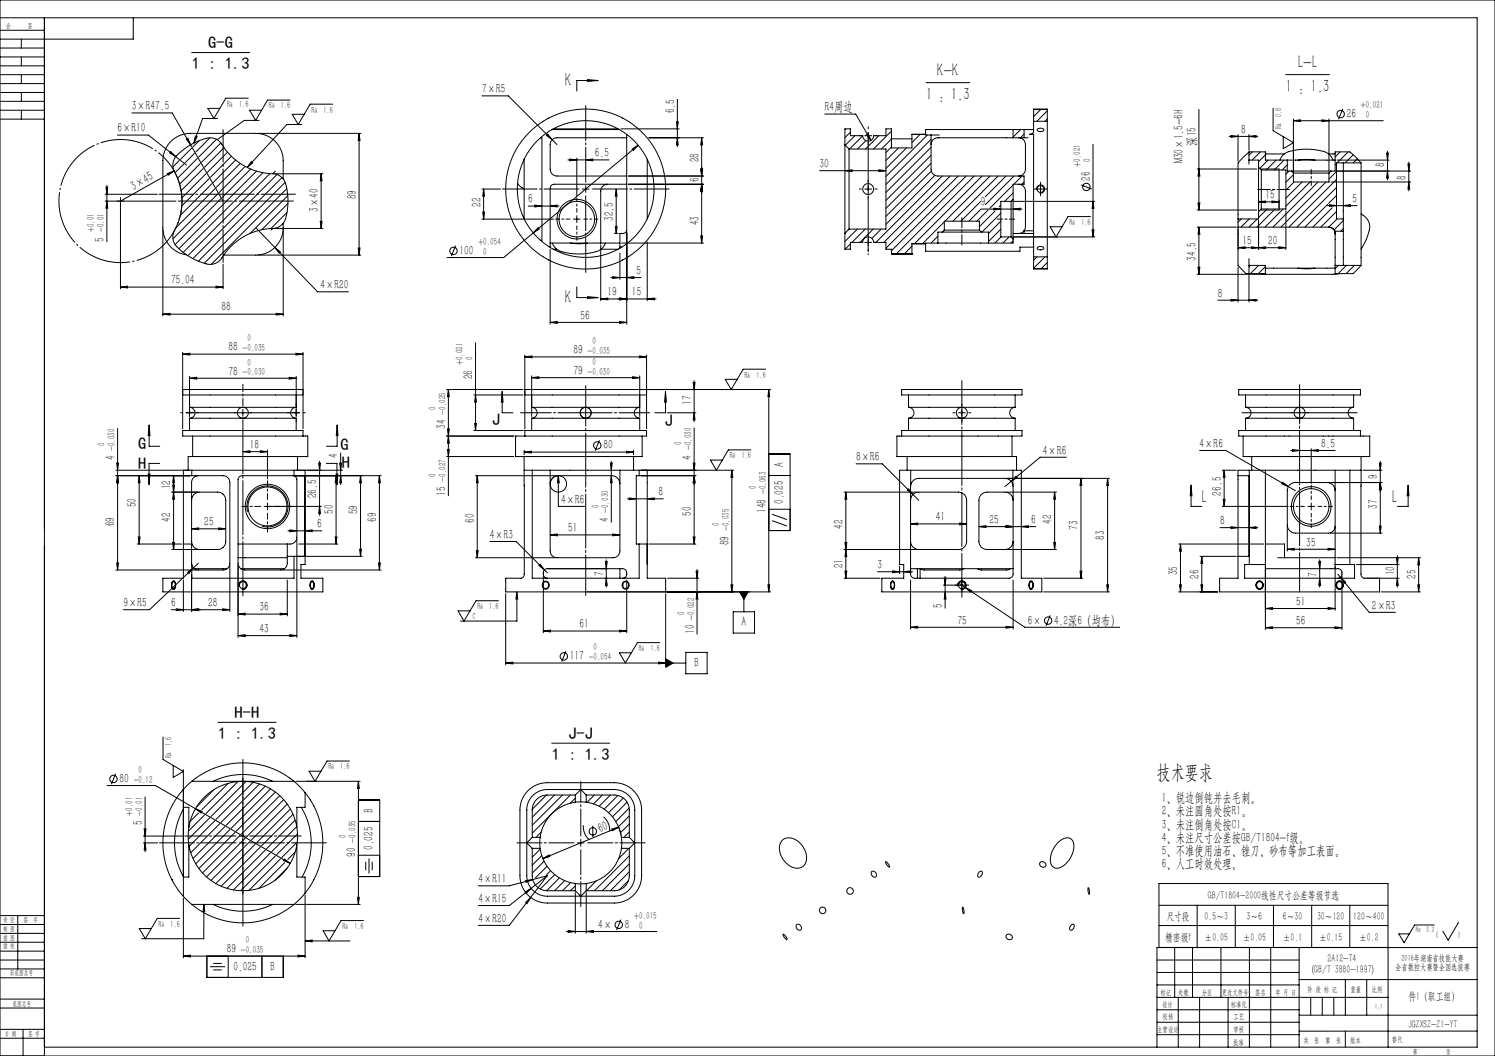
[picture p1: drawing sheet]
<svg xmlns="http://www.w3.org/2000/svg" width="841mm" height="594mm" viewBox="0 0 841 594" stroke-linecap="round" stroke-linejoin="round" font-family="sans-serif">
<g fill="none" stroke="#000" stroke-width=".56">
<path d="M0 0h841v594h-841zM0 10h831v579h-806M0 17h25M25 10v584M75 10v12h-75M0 32h25M0 27h25M0 37h25M12 22v5M12 32v5M108 30h32M0 42h25"/>
<path d="M0 52h25M0 47h25M0 57h25M12 42v5M12 52v5M140 55h-13l-7 12-3-6h7M163 56h-12l-7 12-4-6h7M187 59h-13l-6 11-4-6h7M271 54h15l27 27M330 45h6l-6 1zM336 45h-12v6M381 56v27"/>
<path d="M521 46h25M723 42h25M0 62h25M0 67h25M12 62v5M66 76h17l22 17M74 64h23l28 49M105 78h1l1 3zM110 77h1l-2 3zM112 79l-4 4M118 77l-8 9M122 78l-10 10"/>
<path d="M122 67h-8l-5 13M145 75h58M146 68h-9l-15 10M170 70h-9l-22 24M202 75v69M202 75l1 4h-1zM304 77h1v58h-1M305 68h.1M308 75l3 4-4-3zM309 66h.1M311 73h37M311 72h37"/>
<path d="M349 72h33M350 66h.1M353 76v54l-2 1h-2v9M353 77h-40a4 4 0 0 0-4 4v14a4 4 0 0 0 4 4h40M354 68h.1M365 77h31M381 69h1l-1 3zM381 77l1 4h-1zM395 77v60M395 77v4h-1zM464 64h17l9 15M476 72l-1 1"/>
<path d="M478 74l-3 3M481 76l-5 6M485 76h-7v-4h-3v9M485 76l-7 8M486 76h4M487 79l-5 5M488 76v-1l2 4zM488 74v4M494 76l-7 8M501 74l-10 10M501 78l-5 6M501 78h12"/>
<path d="M513 76v7h-12v-11h-3v4h-7a3 3 0 0 1-3 3 3 3 0 0 1-3-3M513 76h8M513 76h.1M518 76l-5 4M522 76l-24 23M524 76v19a4 4 0 0 0 4 4h48v5h-6v8M524 76h4M524 78l-26 26M570 77h-42a4 4 0 0 0-4 4M570 73h-49v3h3M570 73v4M570 77h6"/>
<path d="M570 73h6M573 77a4 4 0 0 1 4 4v14a4 4 0 0 1-4 4M574 73l-4 4M576 73h5M576 77h2M576 75l-2 2M576 73v4M581 62h8M581 68v6v1l-2 1h2v54M581 62v6M581 68h8M584 73a2.2 2.2 0 0 1 3 0 2 2 0 0 1-2 1 2 2 0 0 1-1-1z"/>
<path d="M585 62l-4 4M589 68v76M589 62l-6 6M589 67l-1 1M589 62v6M674 62v56M691 77h17M692 76l4 1h-4zM696 76v15M703 77l4-1v1zM703 76v9M716 61v13l12 6-6 4v-7"/>
<path d="M728 68l4-1v1zM728 67v29M728 68h50M744 67l4 1h-4zM748 67v29M755 61l-2 6M94 98l4-2-3 3zM96 85l3 3-4-2zM98 96l-30 17M99 87a32 32 0 0 1 20-9 9 9 0 0 1 7 5 36 36 0 0 0 29 15 9 9 0 0 1 7 10 27 27 0 0 1-3 18 12 12 0 0 1-10 3 36 36 0 0 0-25 18 9 9 0 0 1-12 0 29 29 0 0 1-14-11 9 9 0 0 1 1-8 36 36 0 0 0-2-33 8 8 0 0 1 2-8zM101 90l-4 4M103 92l-4 5"/>
<path d="M108 83l-6 7M109 86l-5 6M111 89l-11 11M113 92l-12 12M114 95l-12 12M116 98l-14 13M124 80l-11 11M126 83l-11 11M128 86l-11 11M130 88l-12 12M133 90l-13 13M135 92l-13 13"/>
<path d="M138 94l-15 14M141 95l-16 16M141 91l1 1-3 2zM144 96l-43 44M148 97l-45 45M152 98l-46 46M154 98h28M155 96l-2 2M156 98l-47 47M159 100l-47 47M181 98v4h-1zM181 98v31"/>
<path d="M295 90v33M319 90h24M320 89l4 1h-4zM324 89v21M329 90l4-1v1zM354 99h42M356 84l3-2-3 3zM359 82l-59 49M364 90v33M394 95h1v4zM461 96h37M475 81v50"/>
<path d="M475 81l3 3M475 96h4v1zM478 84v45M478 84h20v45h-20M494 96h4l-4 1zM501 83l-3 3M505 83l-7 7M510 83l-12 12M524 83l-26 25M524 87l-26 26M524 92l-26 25M524 96l-26 26"/>
<path d="M526 99l-28 27M530 99l-37 37M535 99l-38 37M539 99l-41 41M544 99l-43 42M548 99l-44 44M552 99l-38 38M557 99l-25 25M561 99l-25 25M566 99l-12 12M570 99l-16 16M575 99l-5 5"/>
<path d="M615 81v52M673 95h34M674 95l1 4h-1zM703 86l9-1v5h12M703 86l-7 6v31M703 90v2M703 86v4M703 90h5v4M704 85l-1 2M708 94v25M708 94l2 2M709 95h11v23h-11"/>
<path d="M709 85l-5 5M710 96v22M710 96h13v22h-13M712 87h10M712 87l-4 4M713 90l-4 5M718 90l-6 6M720 90a9 9 0 0 1 9-6 27 27 0 0 1 19 3l2 3M722 90l-5 6M724 90h27M724 90v6h2M724 93l-3 3"/>
<path d="M725 96l-2 2M726 96h23M726 96l2 1M728 97h20M728 97v5h20v-5M728 98l-5 5M730 90h10M747 87h4M749 96l-1 1M752 92l-1 1M752 96l-4 5M752 90h30"/>
<path d="M754 85l-3 3M756 92v31M758 85l-6 7M761 87l-4 5M764 89l-3 3M766 92l-7-7h-8v11h-2M766 92h-14v31h4M766 92v57M780 86h1v4zM781 85v16M781 96v4h-1zM792 92h1v4z"/>
<path d="M793 91v16M794 96h-42M59 113h40M59 109h30M60 105h1l-1 4zM60 113l1 4h-1zM60 104v32M68 111v51M118 100l-16 16M119 103l-18 18M121 106l-22 22M123 109l-26 25"/>
<path d="M124 112l-26 26M159 101v-11a15 15 0 0 0-15-15h-37a15 15 0 0 0-15 15v38a15 15 0 0 0 13 15M160 103l-45 45M161 106l-42 43M161 120l-9 9M162 110l-21 21M162 114l-15 15M271 106h11M272 119h1l-1 4zM272 106v17M272 106l1 4h-1zM291 103l4 3"/>
<path d="M297 116h17M301 115l4 1h-4zM309 116l4-1v1zM328 106h3M329 104v4M342 104a4 4 0 0 0-4 3v30M347 106v4h-1zM347 106v25M353 104h-41a2.3 2.3 0 0 0-3 2v33M354 104h42M395 104v4h-1zM486 106h4"/>
<path d="M488 104v4M552 113l-11 11M552 118l-7 6M552 118h23M556 118l-6 6M559 117l4 1h-4zM560 119l-9 8M563 115l-1 1M563 120l-11 11M569 113v20M569 113h-6v20h6M570 113h46"/>
<path d="M570 112v22M570 104l-13 13M570 109l-5 4M570 112l-1 1M570 118l4-1v1zM573 104a4 4 0 0 1 4 3v20l-1 3M576 102l-1 2M583 107a2.3 2.3 0 0 1 2-3 2.3 2.3 0 0 1 3 3 2.3 2.3 0 0 1-3 2M583 106h4M585 104v4M608 104l6 2M615 113v4h-1z"/>
<path d="M673 118h34M674 114h1l-1 4zM708 119v4h-12M708 114l4-1v1zM708 113v4M708 114h12M710 118l-2 1M713 118l-5 4M716 113l4 1h-4zM717 118l-10 10M722 118l-10 10M723 119v21"/>
<path d="M728 102l-5 5M733 102l-10 9M737 102l-14 14M741 102l-25 26M746 102l-25 26M747 116h16M747 115l-13 13M748 115l4 1h-4zM749 102h45M749 117l-10 11M752 101l-27 27M752 105l-22 23"/>
<path d="M752 110l-5 4M752 119l-9 9M756 116l4-1v1zM793 102v4h-1zM92 129v49M144 128l35 36h17M154 129h28M155 139l3 3h-1zM159 129v49M159 126a16 16 0 0 1-15 18h-18M180 124h1v5zM202 140h1l-1 4z"/>
<path d="M256 138l-2 6M271 123h41M300 131l-17 14h-32M303 128v1l-3 2zM309 139h.1M309 137h40M311 137a10 10 0 0 0 10 6 27 27 0 0 0 18-3l2-3M321 137h9M323 123h3M324 121v4M338 138v31M346 131h2"/>
<path d="M346 127h1v4zM349 139h1M350 137h46M353 131v51M364 136v33M394 133h1v4zM475 131v9h3v-4h7a3 3 0 0 1 3-3 3 3 0 0 1 3 3h7v4h3v3M478 129l-3 2M478 137l-3 3M482 129l-7 7M486 136h4M487 129l-8 7"/>
<path d="M488 134v4M491 129l-7 7M496 129l-5 5M513 137h8h-8v6M513 139l-4 4M528 137h28M528 137h-7v4h53v-2h7M528 133l-4 4M530 131h22M530 131h-2v6M531 129h20M531 125l-12 12"/>
<path d="M531 129v-5h20v5M531 129l-1 2M551 129l1 2M552 131h4v6M563 124l-7 7M563 129l-7 7M563 133l-3 4M568 133l-4 4M569 133l1 1M570 133h46M570 134v3h-14M570 131h11"/>
<path d="M570 135l-1 2M576 130v1M576 130l-1 1h-2M576 130h5M581 139v5M581 130v1M581 131v8M584 139a2.1 2.1 0 0 1 3 1 2.1 2.1 0 0 1-3-1zM613 122h-12l-7 11-3-5h6M614 129h1v4zM673 128h22M674 128v26"/>
<path d="M674 128l1 4h-1zM696 128v4M696 123v5M696 128h52M696 139h4v1zM696 129v20l5 5h11v-5M696 139h27M698 123l-2 2M703 123l-5 5M704 139h4l-4 1zM707 123l-4 5M708 139h4v1z"/>
<path d="M708 124v16M719 139h4l-4 1zM747 128a4 4 0 0 1 4 4M748 128a4 4 0 0 1 3 2M751 132v17M751 130v2M751 130h5M752 123l-4 5M756 130v19M756 123v7M756 124l-5 5M756 129l-2 1"/>
<path d="M766 120a8 8 0 0 1 4 10l-2 6-2 4M125 149v13M145 144h58M305 144h.1M309 146h.1M309 140v42M311 140h2M338 140h10M344 156h17M345 156h4l-4 1zM349 142v15M350 146h.1"/>
<path d="M353 156h4v1zM354 144h.1M501 143h.1M501 143h12M513 143h.1M581 151h8M581 144h8M581 144v7M583 144l-2 2M588 144l-7 7M589 148l-3 3M589 144v7"/>
<path d="M673 154h38M674 150h1l-1 4zM696 150v20M703 145v4M703 149v5M703 149h9M703 155v15M704 149l-1 1M708 149l-5 5M709 154h44M712 151h39M712 149h.1"/>
<path d="M712 150l-4 4M730 151h10M751 149v5h10l5-5M751 149h15M753 149l-2 2M757 149l-4 5M762 149l-5 5M68 161h4v1zM68 161h57M92 177l4-1v1zM92 177h67M121 161h4l-4 1z"/>
<path d="M155 176l4 1h-4zM324 161v6h12M330 167h6l-6 1zM338 168h4v1zM338 168h31M349 168h4l-4 1zM364 168h4v1zM685 169h23M692 168l4 1h-4zM703 169l4-1v1zM103 199h4v1zM103 198v43"/>
<path d="M103 199h67M166 199h4l-4 1zM170 198v43M268 193v49M295 200v41M309 181h4v1zM309 181h44M349 181h4l-4 1zM364 200v41M103 219h67M107 213l4-1v1zM107 212v22"/>
<path d="M107 213h60M163 212l4 1h-4zM167 212v22M251 219h43M252 219l1 4h-1zM252 219v60M295 201l4-1v1zM295 201h69M295 219h69M299 212h4v1zM299 211v23M299 212h61"/>
<path d="M356 212h4l-4 1zM360 200l4 1h-4zM360 211v23M390 215h1l-1 4zM390 214v23M431 208h-13l-7 11-3-6h7M432 219l1 4h-1zM432 219v114M433 219h-84M507 219h68v3h-68zM697 219h68v3h-68zM84 239v6h-1z"/>
<path d="M84 239v12h6M103 222h67M105 232h4M107 235h60M107 235a3 3 0 0 0 3-3 3 3 0 0 0-3-3h60a3 3 0 0 0-3 3 3 3 0 0 0 3 3M107 235v7M135 232h4M137 230v4M165 232h4M167 235v7M190 239v6h-1zM190 239v12h-6"/>
<path d="M267 222h27M267 238h1v4zM268 222v4h-1zM283 220v6h-1zM283 220v12h6M295 222h69M299 235h61M299 235a3 3 0 0 0 3-3 3 3 0 0 0-3-3h61a3 3 0 0 0-3 3 3 3 0 0 0 3 3M299 235v7M360 235v7M374 220l1 6h-1zM374 220v12h-6"/>
<path d="M375 232h16M390 232l1 4h-1zM511 229h60M511 235h60M511 229a3 3 0 0 1 3 3 3 3 0 0 1-3 3M511 222v7M511 235v7M539 232h4M541 230v4M571 229a3 3 0 0 0-3 3 3 3 0 0 0 3 3M571 222v7M571 235v7"/>
<path d="M701 235h60M701 229a3 3 0 0 1 3 3 3 3 0 0 1-3 3M701 229h60M701 222v7M701 235v7M729 232h4M731 230v4M761 229a3 3 0 0 0-3 3 3 3 0 0 0 3 3M761 222v7M761 235v7M66 241v80M103 242h67v3h-67z"/>
<path d="M108 257h-2v8M108 245v12M137 254h4v1zM137 254h13M146 254h4l-4 1zM150 253v16M167 257v8M170 245h3v12h-65M180 259v31M192 255v18M251 245h38M251 257h38"/>
<path d="M252 253h1l-1 4zM252 241h1l-1 4zM252 245l1 4h-1zM267 242h27M295 254h4v1zM295 253v3M295 254h61M295 257v67l-2 1h-9v8h90v-8h-10v-19h-4M295 245v-3h69v3h-74v12h71v-12M337 248l-2 6M344 259v35M352 254h4l-4 1z"/>
<path d="M356 253v3M356 257v8M390 241v65M422 253h-12l-7 12-3-6h6M432 255h12v43h-12M507 245h-2v12h64M507 242h68v3h-68zM510 257v8M569 257h3v8M569 245v12M600 257h-15l-20 17M675 253h15l35 21"/>
<path d="M697 242h68v3h-68zM699 245v12h5M704 257h62M704 257v8M726 253h25M727 253h4l-4 1zM738 253h4v1zM738 252v20M765 245h6v12h-5M766 257v66v1a4 4 0 0 0 4 1h6v8h-90v-8h10v-57M776 259v41M65 265h42"/>
<path d="M66 260h1l-1 5zM66 268l1 4h-1zM78 268v38M78 268l1 4h-1zM83 267h1v6zM90 261h-6v12M97 277h14M97 273h1v4zM98 277v4h-1zM98 268v4h-1zM98 268v41M103 268h5"/>
<path d="M107 268h-42M108 265h-5v60h-11v8h90v-8h-13v-7h3v-53h-7M108 268h17a4 4 0 0 1 4 3v46a4 4 0 0 1-4 4h-13a4 4 0 0 1-4-3M108 265v3M108 265h57M112 268a4 4 0 0 0-4 3v47M165 268a2.3 2.3 0 0 1 2 2v32a4 4 0 0 1-4 4h-29M165 268h6v45h-6M165 268h-29a2.3 2.3 0 0 0-2 2v47a4 4 0 0 0 4 4h20a4 4 0 0 0 4-4v-11M165 265v3M166 265h27M179 260h1v5z"/>
<path d="M184 261h6v12M189 267h1v6zM189 268v38M189 268l1 4h-1zM191 260h1v5zM192 268v4h-1zM203 268v45M203 268v4h-1zM213 268v53M213 268l1 4h-1zM214 268h-48M267 268h46"/>
<path d="M268 268l1 4h-1zM268 268v46M295 265h4M299 265v60h61v-19M299 265h61M309 265v45a4 4 0 0 0 4 4h32a4 4 0 0 0 4-4v-45M314 268l1 4h-1zM314 268v17h15M314 268a5 5 0 0 0-5 4M314 268h30a5 5 0 0 1 5 4M343 260h1v5zM344 268v4h-1z"/>
<path d="M360 265h4v3M360 268h4M360 268h-2v38h2M360 265v3M361 265h52M364 268v49M390 260h1l-1 5zM390 268l1 4h-1zM391 268h-30M412 265v3h-1zM412 265v68M432 267h12"/>
<path d="M475 277h41M476 277v48M476 277v4h-1zM482 261h14l18 17M510 276l1-1 3 3zM512 265h-6v53h2v7h-12v8h90v-8h-11v-60h-5M512 273v50l1 1a8 8 0 0 0 6 1h49h1l1-2v-50M512 273a5 5 0 0 1 5-4h48a5 5 0 0 1 5 4M512 265h58M512 265v8M514 278l3 3M566 269h58"/>
<path d="M566 277h28M570 265v8M572 268v1l-3 2zM593 277l1 4h-1zM593 277v32M608 269l1 4h-1zM608 269v56M623 269l1 4h-1zM623 269v64M670 273l1 6h-1zM670 273v12h6M688 265h7"/>
<path d="M689 265v3h-1zM689 265v20M696 268h7v45h-7M703 265h-7v3M703 265h56M703 265v53M712 265v89M722 271l3 3-4-2zM725 274l4 2M747 271h30M751 276a5 5 0 0 0-5-5h-17a5 5 0 0 0-5 5v19a5 5 0 0 0 5 5h18a4 4 0 0 0 4-4M751 265v78"/>
<path d="M759 265h7M759 265v53M767 265h10M776 260h1l-1 5zM776 271l1 4h-1zM792 273l1 6h-1zM792 273v12h-6M108 297h4v1zM108 297h19M108 281a5 5 0 0 1 4-4h10a5 5 0 0 1 5 4v24a5 5 0 0 1-5 4h-10a5 5 0 0 1-4-4M123 297h4l-4 1zM139 288a12 12 0 0 1 10-15 12 12 0 0 1 13 13 12 12 0 0 1-15 10"/>
<path d="M150 283v4M162 299h19M163 298l4 1h-4zM172 299l4-1v1zM180 285v4h-1zM181 285h-32M353 281h20M354 280l4 1h-4zM364 281l4-1v1zM432 286h12M434 293l9 3M434 289l9 3"/>
<path d="M512 281a5 5 0 0 1 5-4h22a5 5 0 0 1 5 4v24a5 5 0 0 1-5 4h-22a5 5 0 0 1-5-4M512 295l4-1v1zM512 295h32M540 294l4 1h-4zM551 296h4v1zM566 296h4l-4 1zM570 281a5 5 0 0 0-5-4h-10a5 5 0 0 0-4 4v24a5 5 0 0 0 4 4h10a5 5 0 0 0 5-4M575 296h4v1zM583 296h-32M686 297h22M688 285h37M688 281h1v4z"/>
<path d="M692 296l4 1h-4zM703 297l4-1v1zM724 296v14M736 285h4M738 283v4M748 300h29M776 296h1l-1 4zM66 317h1l-1 4zM77 306h25M78 302h1l-1 4zM97 309h14M97 305h1v4z"/>
<path d="M103 306h5M108 318v26M109 319l-25 24h-15M109 320h19M112 317l-3 2M129 318v26M134 318v41M134 314h28M135 320h25M162 313h3M165 313v12h-57M166 313h38"/>
<path d="M167 303v56M168 306h22M189 302h1l-1 4zM202 309h1v4zM213 317h1l-1 4zM267 314h45M268 310h1l-1 4zM276 305h14l18 17M303 318l1-1 2 4zM309 301l4-1v1zM309 301h40M341 316h1l-1 4z"/>
<path d="M341 315v15M345 300l4 1h-4zM349 320v5M365 306h26M390 302h1l-1 4zM475 309h41M475 305h1v4zM476 309v4h-1zM506 319v4M512 320h58M516 320v5M542 320l-2 1h-20l-2-1v5"/>
<path d="M550 320l2 1h14l2-1M566 309h28M593 305h1l-1 4zM663 306h48M664 306l1 4h-1zM664 306v27M675 313h20M676 313l1 4h-1zM676 313v20M703 318h-3v7h62v-7h-3M703 318h9M712 320h41a2.7 2.7 0 0 1 2 3 2.7 2.7 0 0 1-2 2"/>
<path d="M712 306h11v8M719 314h4M723 314h28M724 309l4-1v1zM724 309h27M742 316h1l-1 4zM742 315v15M747 308l4 1h-4zM751 318h8M752 314h47M763 318h24M786 314h1l-1 4z"/>
<path d="M786 313v17M798 314l1 4h-1zM798 314v19M65 321h46M97 327h1l1 1v2a1.2 1.2 0 0 1-2 1 1.2 1.2 0 0 1 0-2zM97 327h1l1 1-1 3a1.2 1.2 0 0 1-1 0 1.2 1.2 0 0 1-1-2zM97 327a1.8 1.8 0 0 1 2 2 1.8 1.8 0 0 1-2 2v-1zM103 326v18M106 322l3-3-3 4zM134 330a2.3 2.3 0 0 1 3-3 2.3 2.3 0 0 1 2 2 2.3 2.3 0 0 1-3 2M159 321h55M162 326v20"/>
<path d="M175 327h1v1l1 2a1.2 1.2 0 0 1-2 1 1.2 1.2 0 0 1-1-2zM175 327h1l1 1-1 3a1.1 1.1 0 0 1-1 0 1.1 1.1 0 0 1-1-1zM175 327a1.9 1.9 0 0 1 2 2 1.9 1.9 0 0 1-2 2v-2zM280 338h-12l-7 11-3-5h6M284 334v40M291 333v4h-1zM291 333v16h-32M306 324v32M308 325a2.7 2.7 0 0 1-2-2 2.7 2.7 0 0 1 2-3h42a2.7 2.7 0 0 1 3 3 2.7 2.7 0 0 1-3 2M309 329h.1M330 333h103M340 325h2"/>
<path d="M341 325l1 4h-1zM350 329h.1M353 326v30M374 334v40M375 325h18M392 321h1l-1 4zM392 333l1 4h-1zM392 320v37M411 329h1v4zM416 333h5l-3 4zM418 333v11M432 329h1l-1 4z"/>
<path d="M475 325h20M475 321h1v4zM494 322h19M502 327a1.7 1.7 0 0 1 1 1 1.7 1.7 0 0 1 0 2v1a1.1 1.1 0 0 1-2 0 1.1 1.1 0 0 1 0-1zM502 327l1 1v2a1.1 1.1 0 0 1-1 1 1.1 1.1 0 0 1-1-1zM502 327a1.8 1.8 0 0 1 1 2 1.8 1.8 0 0 1-1 2l-1-1zM502 321l4 1h-4zM508 322l4-1v1zM512 326v28M531 329h12M531 325h1v4zM532 333v4h-1z"/>
<path d="M532 324v18M539 330a2.3 2.3 0 0 1 2-3 2.3 2.3 0 0 1 2 2 2.3 2.3 0 0 1-3 2M539 328l4 2M541 327v4M543 330l4 2-1 1zM543 330l34 23h53M570 326v28M579 327a1.7 1.7 0 0 1 2 1 1.7 1.7 0 0 1 0 2v1a1.2 1.2 0 0 1-2 0 1.2 1.2 0 0 1 0-2zM580 327l1 1v2a1.2 1.2 0 0 1-2 1 1.2 1.2 0 0 1 0-2zM580 327a1.9 1.9 0 0 1 1 2 1.9 1.9 0 0 1-1 2l-1-2zM587 333h37M587 325h22"/>
<path d="M608 321h1l-1 4zM623 329h1l-1 4zM663 333h22M664 329h1l-1 4zM676 329h1l-1 4zM710 329h.1M742 325l1 4h-1zM752 329h.1M753 323l17 21h15M754 325l3 3h-1zM755 324v30M768 325h19"/>
<path d="M777 333h22M786 325l1 4h-1zM798 329h1l-1 4zM96 343h33M99 342l4 1h-4zM108 343l4-1v1zM125 342l4 1h-4zM134 358h33M134 358l4-1v1zM134 345h4v1zM134 345h28M158 345h4l-4 1z"/>
<path d="M163 357l4 1h-4zM306 355l4-1v1zM306 355h47M349 354l4 1h-4zM412 344h12v12h-12zM512 353l4-1v1zM512 353h58M566 352l4 1h-4zM591 346l-3 6M712 353h4v1zM712 353h43M712 342h4v1z"/>
<path d="M712 342h39M747 342h4l-4 1zM751 353h4l-4 1zM284 373l4-1v1zM284 373h102M318 366l-2 6M370 372l4 1h-4zM371 361h-12l-7 12-4-6h7M374 371l5 2-5 2zM386 367h12v12h-12zM92 415v12l11 7-6 3v-6M123 406h32"/>
<path d="M310 418h33M65 435l-2 6M103 433v59M108 439a45 45 0 0 0-5 65M108 439a45 45 0 0 1 57 0M108 439h57M120 439a39 39 0 0 1 33 0M134 440l-18 18M138 440l-19 19M165 439l7 7M166 439h37M197 428h-13l-7 11-3-5h7"/>
<path d="M202 439v70M202 439v5h-1zM60 442h27l76 44M82 448v31M103 458v-4h3v11M103 455a38 38 0 0 0 0 38M110 455l4 1-1 1zM112 457l-5 5M115 458l-9 10M120 444l-9 10M128 441l-14 14M142 440l-21 21"/>
<path d="M146 441l-22 22M149 442l-22 22M152 444l-22 22M155 446l-22 22M157 448l-21 21M160 450l-21 21M162 452l-21 20M163 455l-19 19M165 458l-18 18M169 454a38 38 0 0 1 1 39M172 446a45 45 0 0 1 0 56M172 446v8h-5v11"/>
<path d="M175 450h.1M177 453h.1M202 450h12v43h-12M297 445a15 15 0 0 1 11-5h38a15 15 0 0 1 15 16v37a15 15 0 0 1-15 15h-38a15 15 0 0 1-16-15v-37a15 15 0 0 1 5-11zM300 447a12 12 0 0 1 8-3h38a12 12 0 0 1 11 12v37a12 12 0 0 1-11 11h-38a11 11 0 0 1-12-11v-37a12 12 0 0 1 4-9zM307 447l-8 8M312 447l-13 13M316 447l-17 17M321 447l-22 22M324 449l-3 3M324 447l3-3 3 3M324 451h6"/>
<path d="M324 447h-16a8 8 0 0 0-9 9v15M324 451a23 23 0 0 0-20 20M324 447v4M330 447h16a8 8 0 0 1 8 9v15M330 451a23 23 0 0 1 20 20M330 447v4M330 447h.1M334 447l-4 4M339 447l-5 5M340 459a10 10 0 0 1 3 9M343 447l-6 6M348 447l-8 8"/>
<path d="M351 449l-9 8M353 451l-8 8M354 455l-8 7M354 459l-6 6M81 470h22M81 474h8M81 466h1v4zM82 474v4h-1zM106 475v18h-3M118 460l-12 12M121 462l-15 14M124 463l-17 17"/>
<path d="M126 465l-17 18M129 467l-19 19M132 468l-20 21M135 470h4M135 474h4M135 470l-21 21M137 468v8M138 472l-22 21M141 473l-22 22M144 475l-23 22M146 476l-22 23M149 478l-21 22"/>
<path d="M152 480l-21 21M166 479l-4 4M166 461l-16 16M167 465l-14 14M167 475v18h5v9M167 474l-8 8M167 469l-11 12M214 462h-12M299 471l-3 3 3 3M299 477v16a8 8 0 0 0 9 8h16M299 477h5M299 471h5"/>
<path d="M300 477l-1 1M304 471v6M304 477a23 23 0 0 0 20 20M304 478l-5 4M304 468l-2 3M325 474h4M327 472v4M328 464a10 10 0 0 0 4 8M333 464l1 7M344 466l4-1-3 2zM348 464l1 6M348 465l-43 18"/>
<path d="M350 471v6M350 477a23 23 0 0 1-20 20M350 477h4M350 471h4M354 477l-6 6M354 463l-5 5M354 468l-3 3M354 471l3 3-3 3M354 477v16a8 8 0 0 1-8 8h-16M440 473a9 9 0 0 1 13 6l1 4a6 6 0 0 1-4 5 6 6 0 0 1-7-2l-3-3-1-3v-4zM595 474l4-3a4 4 0 0 1 5 2 4 4 0 0 1 0 5l-3 6-2 2-2 2a4 4 0 0 1-5-1 4 4 0 0 1-1-5l1-4zM97 495h.1"/>
<path d="M103 490v3M103 493v11M155 481l-20 20M158 483l-18 18M160 483l3 3-3-2zM160 485l-14 15M162 488l-7 7M175 498h.1M177 495h.1M202 481h12M206 485v5M208 483v8"/>
<path d="M209 485v5M296 495h4l-4 1zM305 481l-6 6M305 483l4-2v1zM306 484l-7 7M308 487l-7 7M308 493l-22 28h-17M308 493l-22 16h-17M308 493l-22 5h-17M310 490l-3 2M312 492l-8 8M315 494l-8 7"/>
<path d="M318 495l-6 6M321 496l-5 5M324 498l-3 3M324 497h6M324 497v4M330 497v4M335 495l-5 6M354 495l-6 6M354 481l-20 20M354 486l-15 15M354 490l-11 11M490 490h2l1 2a1.5 1.5 0 0 1-2 1 1.5 1.5 0 0 1-1-1z"/>
<path d="M498 485l2 1v2l-1-1zM551 491v-1a1.2 1.2 0 0 1 2 1 1.2 1.2 0 0 1-1 1v1a1.2 1.2 0 0 1-2 0 1.2 1.2 0 0 1 0-2zM585 485h2h1a1.8 1.8 0 0 1-2 3 1.7 1.7 0 0 1-1-3zM612 499l1 2v2zM0 515h25M10 515v30M101 517h-13l-6 11-4-6h7M103 505v34M103 504l5 5M108 509a45 45 0 0 0 57 0M108 509h57M115 509v4h-1z"/>
<path d="M115 509v19h-35M120 509a39 39 0 0 0 33 0M166 509h37M172 503v36M172 502l-7 7M201 505h1v4zM205 518h-13l-7 11M295 502l4-2-3 3zM299 505l-3 3zM324 501l3 3 3-3M324 502v23M330 502v23"/>
<path d="M349 517l-2 6M542 510v2v2zM652 509h129M673 509v24M695 509v24M716 509v24M738 509v24M759 509v24M821 519l-6 10-3-5M0 535h25M0 530h25M0 525h25"/>
<path d="M0 520h25M103 538h69M103 538l4-1v1zM128 538v12M147 538v12M159 538v12h-43v-12M168 537l4 1h-4zM172 529h4v1zM185 529h-13M185 529h12M188 524h-6l3 5M319 524h50"/>
<path d="M320 523l4 1h-4zM330 524l4-1v1zM441 526l1 1 1 2-2-2zM448 520h1l2 2a1.6 1.6 0 0 1-2 1 1.6 1.6 0 0 1-1-2zM566 526l2-1 1 1a1.8 1.8 0 0 1-2 3 1.7 1.7 0 0 1-1-3zM603 520a1.2 1.2 0 0 1 2 0 1.2 1.2 0 0 1-1 2l-1 1a1.2 1.2 0 0 1-2-1 1.2 1.2 0 0 1 1-1zM652 533v-36h129v92M652 521h129M661 533v28M671 533v28M687 533v28M703 533v56"/>
<path d="M715 533v56M731 533v56M807 520h-11l-6 10-3-5h6M831 533h-180v56M0 540h25M0 550h25M0 545h25M118 544h9M120 542h5M120 546h5M651 554h80M651 540h80"/>
<path d="M651 547h80M731 551h100M757 551v20M769 551v20M0 579h25M0 567h25M0 562h25M13 579v15M651 561h130M651 568h80M651 575h80M663 561v28"/>
<path d="M675 561v28M691 561v28M731 571h100M737 561v10M744 561v10M750 561v10M831 580h-100M0 584h25M651 582h80"/>
<circle cx="754" cy="64" r="2.1"/>
<circle cx="329" cy="106" r="38"/>
<circle cx="329" cy="106" r="45"/>
<circle cx="488" cy="106" r="3"/>
<circle cx="585" cy="106" r="1.9"/>
<circle cx="611" cy="105" r="2.1"/>
<circle cx="324" cy="123" r="10"/>
<circle cx="324" cy="123" r="11"/>
<circle cx="255" cy="141" r="2.1"/>
<circle cx="137" cy="232" r="3"/>
<circle cx="329" cy="232" r="3"/>
<circle cx="541" cy="232" r="3"/>
<circle cx="731" cy="232" r="3"/>
<circle cx="336" cy="251" r="2.1"/>
<circle cx="314" cy="272" r="5"/>
<circle cx="150" cy="285" r="11"/>
<circle cx="150" cy="285" r="13"/>
<circle cx="738" cy="285" r="10"/>
<circle cx="738" cy="285" r="11"/>
<circle cx="137" cy="329" r="1.9"/>
<circle cx="307" cy="329" r="1.8"/>
<circle cx="307" cy="329" r="2.2"/>
<circle cx="352" cy="329" r="1.8"/>
<circle cx="352" cy="329" r="2.2"/>
<circle cx="541" cy="329" r="1.9"/>
<circle cx="708" cy="329" r="2.2"/>
<circle cx="708" cy="329" r="1.8"/>
<circle cx="709" cy="329" r="2.2"/>
<circle cx="753" cy="329" r="2.2"/>
<circle cx="753" cy="329" r="1.8"/>
<circle cx="754" cy="329" r="2.2"/>
<circle cx="590" cy="349" r="2.1"/>
<circle cx="317" cy="369" r="2.1"/>
<circle cx="64" cy="438" r="2.1"/>
<circle cx="137" cy="470" r="31"/>
<circle cx="333" cy="468" r="2.1"/>
<circle cx="463" cy="512" r="1.8"/>
<circle cx="478" cy="501" r="1.8"/>
<circle cx="348" cy="520" r="2.1"/>
</g>
<path d="M101 103a35 35 0 0 0-58-14 35 35 0 0 0 16 58 35 35 0 0 0 42-42v-2" fill="none" stroke="#000" stroke-width=".56" stroke-dasharray="30.5 1.3 1.3 1.3" stroke-dashoffset="9.4" stroke-linecap="butt"/>
<path d="M137 466v-28M137 474v29" fill="none" stroke="#000" stroke-width=".56" stroke-dasharray="30.5 1.3 1.3 1.3" stroke-dashoffset="18"/>
<path d="M133 470h-29M140 470h29" fill="none" stroke="#000" stroke-width=".56" stroke-dasharray="30.5 1.3 1.3 1.3" stroke-dashoffset="17.9"/>
<path d="M326 106h-43M329 102v-43M329 110v43M333 106h43M133 474h-43M137 470v-43M137 478v43M140 474h44" fill="none" stroke="#000" stroke-width=".56" stroke-dasharray="30.5 1.3 1.3 1.3" stroke-dashoffset="10.8"/>
<path d="M327 470v-30" fill="none" stroke="#000" stroke-width=".56" stroke-dasharray="30.5 1.3 1.3 1.3" stroke-dashoffset="15.3"/>
<path d="M323 474h-32" fill="none" stroke="#000" stroke-width=".56" stroke-dasharray="30.5 1.3 1.3 1.3" stroke-dashoffset="16.3"/>
<path d="M327 478v32" fill="none" stroke="#000" stroke-width=".56" stroke-dasharray="30.5 1.3 1.3 1.3" stroke-dashoffset="16.4"/>
<path d="M331 474h32" fill="none" stroke="#000" stroke-width=".56" stroke-dasharray="30.5 1.3 1.3 1.3" stroke-dashoffset="16.2"/>
<path d="M541 336v-122" fill="none" stroke="#000" stroke-width=".56" stroke-dasharray="30.5 1.3 1.3 1.3" stroke-dashoffset="5.8"/>
<path d="M541 122v16" fill="none" stroke="#000" stroke-width=".56" stroke-dasharray="30.5 1.3 1.3 1.3" stroke-dashoffset="24.7"/>
<path d="M571 123h-10" fill="none" stroke="#000" stroke-width=".56" stroke-dasharray="30.5 1.3 1.3 1.3" stroke-dashoffset="27.5"/>
<path d="M488 75v68" fill="none" stroke="#000" stroke-width=".56" stroke-dasharray="30.5 1.3 1.3 1.3" stroke-dashoffset="-1.9"/>
<path d="M166 109h-76" fill="none" stroke="#000" stroke-width=".56" stroke-dasharray="30.5 1.3 1.3 1.3" stroke-dashoffset="11.2"/>
<path d="M125 73v75" fill="none" stroke="#000" stroke-width=".56" stroke-dasharray="30.5 1.3 1.3 1.3" stroke-dashoffset="12.2"/>
<path d="M738 104v-9" fill="none" stroke="#000" stroke-width=".56" stroke-dasharray="30.5 1.3 1.3 1.3" stroke-dashoffset="27.9"/>
<path d="M725 107h-17" fill="none" stroke="#000" stroke-width=".56" stroke-dasharray="30.5 1.3 1.3 1.3" stroke-dashoffset="23.5"/>
<path d="M329 335v-118" fill="none" stroke="#000" stroke-width=".56" stroke-dasharray="30.5 1.3 1.3 1.3" stroke-dashoffset="7.7"/>
<path d="M365 232h-72" fill="none" stroke="#000" stroke-width=".56" stroke-dasharray="30.5 1.3 1.3 1.3" stroke-dashoffset="13.2"/>
<path d="M169 232h-64" fill="none" stroke="#000" stroke-width=".56" stroke-dasharray="30.5 1.3 1.3 1.3" stroke-dashoffset=".4"/>
<g fill="none" stroke="#000" stroke-width=".56" stroke-dasharray="30.5 1.3 1.3 1.3">
<path d="M485 76h-2M488 72v-1M492 76h1M488 80v1M485 106h-2M488 102v-1M488 110v1M492 106h1M583 106h-1M585 104v-2M585 108v2M587 106h2"/>
<path d="M153 128v1M485 136h-2M488 132v-1M492 136h1M488 140v1M103 232h-1M107 228v-1M107 236v1M110 232h2M133 232h-1M137 236v99M140 232h2"/>
<path d="M163 232h-1M167 228v-1M167 236v1M170 232h2M537 232h-1M541 228v-1M541 236v1M545 232h1M727 232h-1M731 228v-1M731 236v1M735 232h1"/>
<path d="M763 232h-64M539 329h-2M541 327v-2M541 331v2M543 329h2"/>
</g>
<path d="M731 333v-117" fill="none" stroke="#000" stroke-width=".56" stroke-dasharray="30.5 1.3 1.3 1.3" stroke-dashoffset="8.4"/>
<path d="M100 113h65" fill="none" stroke="#000" stroke-width=".56" stroke-dasharray="30.5 1.3 1.3 1.3" stroke-dashoffset="-.3"/>
<path d="M757 580v9" fill="none" stroke="#0a0605" stroke-width=".56"/>
<path d="M147 285h-11M150 281v-11M150 289v10M154 285h11" fill="none" stroke="#000" stroke-width=".56" stroke-dasharray="30.5 1.3 1.3 1.3" stroke-dashoffset="27.1"/>
<path d="M137 228v-12" fill="none" stroke="#000" stroke-width=".56" stroke-dasharray="30.5 1.3 1.3 1.3" stroke-dashoffset="26.3"/>
<path d="M324 119v-8M321 123h-8M324 127v8M328 123h8M734 285h-8M738 281v-8M738 289v8M741 285h9" fill="none" stroke="#000" stroke-width=".56" stroke-dasharray="30.5 1.3 1.3 1.3" stroke-dashoffset="28.3"/>
<g fill="#000">
<path d="M94 98l4-2-3 3zM291 333v4h-1zM172 529h4v1z"/>
<path d="M330 45h6l-6 1zM330 167h6l-6 1z"/>
<path d="M703 77l4-1v1zM692 76l4 1h-4zM756 116l4-1v1zM748 115l4 1h-4z"/>
<path d="M728 68l4-1v1zM744 67l4 1h-4zM696 139h4v1zM704 139h4l-4 1zM692 168l4 1h-4zM703 169l4-1v1zM708 139h4v1zM719 139h4l-4 1zM708 114l4-1v1zM716 113l4 1h-4z"/>
<path d="M141 91l1 1-3 2zM122 78l1 1zM110 77h1l-2 3zM115 509v4h-1z"/>
<path d="M181 98v4h-1zM180 124h1v5z"/>
<path d="M781 96v4h-1zM780 86h1v4z"/>
<path d="M60 113l1 4h-1zM60 105h1l-1 4z"/>
<path d="M395 104v4h-1zM394 95h1v4zM394 133h1v4zM395 104v4h-1z"/>
<path d="M570 118l4-1v1zM559 117l4 1h-4z"/>
<path d="M353 156h4v1zM345 156h4l-4 1z"/>
<path d="M674 150h1l-1 4zM674 128l1 4h-1zM793 102v4h-1zM792 92h1v4z"/>
<path d="M68 161h4v1zM121 161h4l-4 1z"/>
<path d="M92 177l4-1v1zM155 176l4 1h-4z"/>
<path d="M163 212l4 1h-4zM107 213l4-1v1zM123 297h4l-4 1zM108 297h4v1z"/>
<path d="M299 212h4v1zM356 212h4l-4 1z"/>
<path d="M190 239v6h-1zM84 239v6h-1z"/>
<path d="M374 220l1 6h-1zM283 220v6h-1z"/>
<path d="M390 232l1 4h-1zM390 215h1l-1 4z"/>
<path d="M146 254h4l-4 1zM137 254h4v1zM158 345h4l-4 1zM134 345h4v1zM540 294l4 1h-4zM512 295l4-1v1zM508 322l4-1v1zM502 321l4 1h-4zM364 168h4v1zM349 168h4l-4 1z"/>
<path d="M252 245l1 4h-1zM252 253h1l-1 4zM78 268l1 4h-1zM78 302h1l-1 4zM179 260h1v5zM180 285v4h-1zM98 277v4h-1zM97 305h1v4zM531 325h1v4zM532 333v4h-1zM272 106l1 4h-1zM272 119h1l-1 4z"/>
<path d="M267 238h1v4zM268 222v4h-1z"/>
<path d="M738 253h4v1zM727 253h4l-4 1z"/>
<path d="M66 268l1 4h-1zM66 260h1l-1 5zM192 268v4h-1zM191 260h1v5zM623 329h1l-1 4zM623 269l1 4h-1zM475 305h1v4zM476 277v4h-1zM593 305h1l-1 4zM593 277l1 4h-1zM475 321h1v4zM476 309v4h-1zM608 321h1l-1 4zM608 269l1 4h-1zM346 127h1v4zM347 106v4h-1zM674 95l1 4h-1zM674 114h1l-1 4zM82 474v4h-1zM81 466h1v4z"/>
<path d="M98 268v4h-1zM97 273h1v4z"/>
<path d="M189 267h1v6zM83 267h1v6z"/>
<path d="M314 268v4h1zM304 317l-1 1 3 3zM134 358l4-1v1zM163 357l4 1h-4zM106 322v1l3-4zM572 268l-3 3 3-2zM511 275l-1 1 4 2zM543 330l3 3 1-1zM722 271l-1 1 4 2zM754 325l2 3h1zM307 76l4 3-3-4zM356 84v1l3-3zM303 128l-3 3 3-2zM105 78l2 3-1-3zM96 85l-1 1 4 2zM155 139l2 3h1zM488 76l2 3-2-4zM160 483v1l3 2zM110 455l3 2 1-1zM103 538l4-1v1zM168 537l4 1h-4zM299 505l-3 3zM295 502l1 1 3-3zM296 495v1l4-1z"/>
<path d="M390 268l1 4h-1zM390 302h1l-1 4zM343 260h1v5zM344 268v4h-1zM341 316h1l-1 4zM341 325l1 4h-1zM202 75l1 4h-1zM202 140h1l-1 4z"/>
<path d="M792 273l1 6h-1zM670 273l1 6h-1z"/>
<path d="M163 298l4 1h-4zM172 299l4-1v1zM103 199h4v1zM166 199h4l-4 1zM309 181h4v1zM349 181h4l-4 1zM338 168h4v1zM349 168h4l-4 1zM301 115l4 1h-4zM309 116l4-1v1zM320 89l4 1h-4zM329 90l4-1v1z"/>
<path d="M692 296l4 1h-4zM703 297l4-1v1zM712 342h4v1zM747 342h4l-4 1zM724 309l4-1v1zM747 308l4 1h-4z"/>
<path d="M776 296h1l-1 4zM776 271l1 4h-1zM776 271l1 4h-1zM776 260h1l-1 5zM201 505h1v4zM202 439v5h-1z"/>
<path d="M189 302h1l-1 4zM189 268l1 4h-1z"/>
<path d="M202 309h1v4zM203 268v4h-1zM213 317h1l-1 4zM213 268l1 4h-1zM394 95h1v4zM395 77v4h-1zM381 77l1 4h-1zM381 69h1l-1 3z"/>
<path d="M309 301l4-1v1zM345 300l4 1h-4zM354 280l4 1h-4zM364 281l4-1v1zM284 373l4-1v1zM370 372l4 1h-4zM295 254h4v1zM352 254h4l-4 1zM295 201l4-1v1zM360 200l4 1h-4zM475 96h4v1zM494 96h4l-4 1z"/>
<path d="M66 317h1l-1 4zM66 268l1 4h-1z"/>
<path d="M411 329h1v4zM412 265v3h-1zM252 241h1l-1 4zM252 219l1 4h-1zM268 310h1l-1 4zM268 268l1 4h-1zM432 329h1l-1 4zM432 219l1 4h-1zM390 268l1 4h-1zM390 260h1l-1 5zM392 333l1 4h-1zM392 321h1l-1 4zM786 314h1l-1 4zM786 325l1 4h-1zM664 306l1 4h-1zM664 329h1l-1 4zM676 313l1 4h-1zM676 329h1l-1 4zM798 314l1 4h-1zM798 329h1l-1 4zM689 265v3h-1zM688 281h1v4zM614 129h1v4zM615 113v4h-1z"/>
<path d="M416 333l2 4 3-4zM374 371l5 2-5 2z"/>
<path d="M742 325l1 4h-1zM742 316h1l-1 4z"/>
<path d="M108 343l4-1v1zM125 342l4 1h-4z"/>
<path d="M108 343l4-1v1zM99 342l4 1h-4zM566 296h4l-4 1zM551 296h4v1z"/>
<path d="M306 355l4-1v1zM349 354l4 1h-4z"/>
<path d="M512 353l4-1v1zM566 352l4 1h-4zM566 296h4l-4 1zM575 296h4v1z"/>
<path d="M751 353h4l-4 1zM712 353h4v1z"/>
<path d="M305 483l4-1v-1zM344 466l1 1 3-2z"/>
<path d="M320 523l4 1h-4zM330 524l4-1v1z"/>
</g>
<text font-size="11.3" x="651" y="438">技术要求</text>
<g font-size="10">
<text x="730" y="38">L-L</text>
<text x="527" y="43">K-K</text>
<text x="318" y="48">K</text>
<text x="723" y="52">1 : 1.3</text>
<text x="521" y="56">1 : 1.3</text>
<text x="318" y="170">K</text>
<text x="676" y="283">L</text>
<text x="783" y="283">L</text>
</g>
<g font-size="9.3">
<text x="117" y="27">G-G</text>
<text x="108" y="39">1 : 1.3</text>
<text x="277" y="239">J</text>
<text x="374" y="240">J</text>
<text x="78" y="253">G</text>
<text x="192" y="253">G</text>
<text x="78" y="264">H</text>
<text x="192" y="263">H</text>
<text x="132" y="404">H-H</text>
<text x="123" y="416">1 : 1.3</text>
<text x="320" y="415">J-J</text>
<text x="310" y="427">1 : 1.3</text>
</g>
<g font-size="7.5">
<text x="271" y="52">7×R5</text>
<text x="74" y="62">3×R47.5</text>
<text x="380" y="64" transform="rotate(-90 380 64)">6.5</text>
<text x="464" y="63">R4周边</text>
<text x="758" y="66">26</text>
<text x="66" y="74">6×R10</text>
<text x="698" y="75">8</text>
<text x="673" y="82" transform="rotate(-90 673 82)">深15</text>
<text x="335" y="88">6.5</text>
<text x="393" y="91" transform="rotate(-90 393 91)">28</text>
<text x="461" y="95">30</text>
<text x="666" y="92" transform="rotate(-90 666 92)">M30×1.5-6H</text>
<text x="779" y="94" transform="rotate(-90 779 94)">8</text>
<text x="613" y="102" transform="rotate(-90 613 102)">26</text>
<text x="791" y="101" transform="rotate(-90 791 101)">8</text>
<text x="75" y="107" transform="rotate(-29 75 107)">3×45</text>
<text x="393" y="102" transform="rotate(-90 393 102)">6</text>
<text x="201" y="112" transform="rotate(-90 201 112)">89</text>
<text x="712" y="112">15</text>
<text x="179" y="119" transform="rotate(-90 179 119)">3×40</text>
<text x="271" y="117" transform="rotate(-90 271 117)">22</text>
<text x="297" y="114">6</text>
<text x="552" y="116">9</text>
<text x="761" y="114">5</text>
<text x="345" y="124" transform="rotate(-90 345 124)">32.5</text>
<text x="393" y="127" transform="rotate(-90 393 127)">43</text>
<text x="59" y="136" transform="rotate(-90 59 136)">5</text>
<text x="699" y="138">15</text>
<text x="713" y="138">20</text>
<text x="259" y="143">100</text>
<text x="673" y="147" transform="rotate(-90 673 147)">34.5</text>
<text x="358" y="155">5</text>
<text x="96" y="160">75.04</text>
<text x="180" y="163">4×R20</text>
<text x="342" y="167">19</text>
<text x="356" y="167">15</text>
<text x="685" y="167">8</text>
<text x="125" y="175">88</text>
<text x="327" y="180">56</text>
<text x="129" y="198">88</text>
<text x="323" y="199">89</text>
<text x="129" y="211">78</text>
<text x="266" y="213" transform="rotate(-90 266 213)">26</text>
<text x="323" y="211">79</text>
<text x="389" y="228" transform="rotate(-90 389 228)">17</text>
<text x="251" y="241" transform="rotate(-90 251 241)">34</text>
<text x="675" y="252">4×R6</text>
<text x="743" y="252">8.5</text>
<text x="140" y="253">18</text>
<text x="190" y="257" transform="rotate(-90 190 257)">4</text>
<text x="339" y="253">80</text>
<text x="587" y="256">4×R6</text>
<text x="65" y="259" transform="rotate(-90 65 259)">4</text>
<text x="389" y="259" transform="rotate(-90 389 259)">4</text>
<text x="441" y="263" transform="rotate(-90 441 263)">A</text>
<text x="482" y="259">8×R6</text>
<text x="775" y="269" transform="rotate(-90 775 269)">9</text>
<text x="96" y="275" transform="rotate(-90 96 275)">12</text>
<text x="178" y="280" transform="rotate(-90 178 280)">26.5</text>
<text x="251" y="279" transform="rotate(-90 251 279)">15</text>
<text x="370" y="279">8</text>
<text x="687" y="279" transform="rotate(-90 687 279)">26.5</text>
<text x="77" y="285" transform="rotate(-90 77 285)">50</text>
<text x="316" y="283">4×R6</text>
<text x="441" y="284" transform="rotate(-90 441 284)">0.025</text>
<text x="775" y="286" transform="rotate(-90 775 286)">37</text>
<text x="96" y="293" transform="rotate(-90 96 293)">42</text>
<text x="188" y="289" transform="rotate(-90 188 289)">50</text>
<text x="201" y="289" transform="rotate(-90 201 289)">59</text>
<text x="212" y="293" transform="rotate(-90 212 293)">69</text>
<text x="342" y="294" transform="rotate(-90 342 294)">4</text>
<text x="389" y="290" transform="rotate(-90 389 290)">50</text>
<text x="431" y="289" transform="rotate(-90 431 289)">148</text>
<text x="526" y="293">41</text>
<text x="65" y="296" transform="rotate(-90 65 296)">69</text>
<text x="115" y="296">25</text>
<text x="178" y="297">6</text>
<text x="267" y="294" transform="rotate(-90 267 294)">60</text>
<text x="320" y="299">51</text>
<text x="474" y="297" transform="rotate(-90 474 297)">42</text>
<text x="557" y="295">25</text>
<text x="580" y="295">6</text>
<text x="592" y="295" transform="rotate(-90 592 295)">42</text>
<text x="607" y="298" transform="rotate(-90 607 298)">73</text>
<text x="686" y="295">8</text>
<text x="276" y="303">4×R3</text>
<text x="622" y="304" transform="rotate(-90 622 304)">83</text>
<text x="410" y="307" transform="rotate(-90 410 307)">89</text>
<text x="735" y="307">35</text>
<text x="340" y="324" transform="rotate(-90 340 324)">7</text>
<text x="474" y="320" transform="rotate(-90 474 320)">21</text>
<text x="494" y="320">3</text>
<text x="663" y="324" transform="rotate(-90 663 324)">35</text>
<text x="785" y="324" transform="rotate(-90 785 324)">10</text>
<text x="675" y="326" transform="rotate(-90 675 326)">26</text>
<text x="741" y="324" transform="rotate(-90 741 324)">7</text>
<text x="797" y="326" transform="rotate(-90 797 326)">25</text>
<text x="69" y="341">9×R5</text>
<text x="96" y="341">6</text>
<text x="117" y="341">28</text>
<text x="729" y="341">51</text>
<text x="146" y="344">36</text>
<text x="530" y="342" transform="rotate(-90 530 342)">5</text>
<text x="772" y="343">2×R3</text>
<text x="326" y="353">61</text>
<text x="417" y="352">A</text>
<text x="539" y="351">75</text>
<text x="578" y="351">6×</text>
<text x="593" y="351">4.2深6（均布）</text>
<text x="729" y="352">56</text>
<text x="146" y="356">43</text>
<text x="391" y="357" transform="rotate(-90 391 357)">10</text>
<text x="321" y="371">117</text>
<text x="390" y="375">B</text>
<text x="67" y="440">80</text>
<text x="654" y="451">1、锐边倒钝并去毛刺。</text>
<text x="210" y="457" transform="rotate(-90 210 457)">B</text>
<text x="654" y="459">2、未注圆角处按R1。</text>
<text x="80" y="464" transform="rotate(-90 80 464)">5</text>
<text x="654" y="466">3、未注倒角处按C1。</text>
<text x="338" y="468" transform="rotate(-22 338 468)">60</text>
<text x="654" y="474">4、未注尺寸公差按GB/T1804-f级。</text>
<text x="210" y="478" transform="rotate(-90 210 478)">0.025</text>
<text x="200" y="482" transform="rotate(-90 200 482)">90</text>
<text x="654" y="481">5、不准使用油石、锉刀、砂布等加工表面。</text>
<text x="654" y="488">6、人工时效处理。</text>
<text x="269" y="497">4×R11</text>
<text x="269" y="508">4×R15</text>
<text x="269" y="519">4×R20</text>
<text x="337" y="522">4×</text>
<text x="352" y="522">8</text>
<text x="128" y="536">89</text>
<text x="131" y="546">0.025</text>
<text x="152" y="546">B</text>
</g>
<g font-size="6.3">
<text x="679" y="506">GB/T1804-2000线性尺寸公差等级节选</text>
<text x="656" y="517">尺寸段</text>
<text x="678" y="517">0.5～3</text>
<text x="701" y="517">3～6</text>
<text x="722" y="517">6～30</text>
<text x="741" y="517">30～120</text>
<text x="761" y="517">120～400</text>
<text x="655" y="529">精密级f</text>
<text x="678" y="529">±0.05</text>
<text x="699" y="529">±0.05</text>
<text x="722" y="529">±0.1</text>
<text x="742" y="529">±0.15</text>
<text x="765" y="529">±0.2</text>
<text x="747" y="541">2A12-T4</text>
<text x="738" y="547">(GB/T 3880-1997)</text>
<text x="792" y="563">件1（职工组）</text>
<text x="792" y="578">JGZXSZ-Z1-YT</text>
</g>
<g font-size="5.6">
<text x="766" y="61">+0.021</text>
<text x="768" y="66">0</text>
<text x="608" y="94" transform="rotate(-90 608 94)">+0.021</text>
<text x="613" y="91" transform="rotate(-90 613 91)">0</text>
<text x="53" y="131" transform="rotate(-90 53 131)">+0.01</text>
<text x="59" y="131" transform="rotate(-90 59 131)">-0.01</text>
<text x="269" y="138">+0.054</text>
<text x="272" y="143">0</text>
<text x="136" y="198">-0.035</text>
<text x="139" y="192">0</text>
<text x="333" y="194">0</text>
<text x="266" y="203" transform="rotate(-90 266 203)">0</text>
<text x="330" y="199">-0.035</text>
<text x="139" y="206">0</text>
<text x="260" y="205" transform="rotate(-90 260 205)">+0.021</text>
<text x="333" y="205">0</text>
<text x="136" y="211">-0.030</text>
<text x="330" y="211">-0.030</text>
<text x="245" y="230" transform="rotate(-90 245 230)">0</text>
<text x="251" y="233" transform="rotate(-90 251 233)">-0.025</text>
<text x="59" y="251" transform="rotate(-90 59 251)">0</text>
<text x="383" y="251" transform="rotate(-90 383 251)">0</text>
<text x="65" y="254" transform="rotate(-90 65 254)">-0.030</text>
<text x="389" y="253" transform="rotate(-90 389 253)">-0.030</text>
<text x="245" y="268" transform="rotate(-90 245 268)">0</text>
<text x="251" y="271" transform="rotate(-90 251 271)">-0.027</text>
<text x="425" y="275" transform="rotate(-90 425 275)">0</text>
<text x="431" y="278" transform="rotate(-90 431 278)">-0.063</text>
<text x="337" y="286" transform="rotate(-90 337 286)">0</text>
<text x="342" y="289" transform="rotate(-90 342 289)">-0.030</text>
<text x="405" y="296" transform="rotate(-90 405 296)">0</text>
<text x="410" y="299" transform="rotate(-90 410 299)">-0.035</text>
<text x="385" y="346" transform="rotate(-90 385 346)">0</text>
<text x="391" y="349" transform="rotate(-90 391 349)">-0.022</text>
<text x="334" y="366">0</text>
<text x="331" y="371">-0.054</text>
<text x="78" y="435">0</text>
<text x="75" y="440">-0.12</text>
<text x="75" y="459" transform="rotate(-90 75 459)">+0.01</text>
<text x="80" y="459" transform="rotate(-90 80 459)">-0.01</text>
<text x="195" y="471" transform="rotate(-90 195 471)">0</text>
<text x="200" y="474" transform="rotate(-90 200 474)">-0.035</text>
<text x="357" y="517">+0.015</text>
<text x="360" y="522">0</text>
<text x="138" y="531">0</text>
<text x="135" y="536">-0.035</text>
</g>
<g font-size="5">
<text x="128" y="60">Ra</text>
<text x="135" y="60">1.6</text>
<text x="151" y="61">Ra</text>
<text x="158" y="61">1.6</text>
<text x="175" y="63">Ra</text>
<text x="182" y="63">1.6</text>
<text x="721" y="66" transform="rotate(-90 721 66)">0.8</text>
<text x="721" y="73" transform="rotate(-90 721 73)">Ra</text>
<text x="602" y="127">Ra</text>
<text x="608" y="127">1.6</text>
<text x="419" y="212">Ra</text>
<text x="426" y="212">1.6</text>
<text x="410" y="258">Ra</text>
<text x="417" y="258">1.6</text>
<text x="269" y="343">Ra</text>
<text x="275" y="343">1.6</text>
<text x="266" y="348">C</text>
<text x="359" y="366">Ra</text>
<text x="366" y="366">1.6</text>
<text x="96" y="420" transform="rotate(-90 96 420)">1.6</text>
<text x="96" y="426" transform="rotate(-90 96 426)">Ra</text>
<text x="185" y="433">Ra</text>
<text x="191" y="433">1.6</text>
<text x="89" y="521">Ra</text>
<text x="96" y="521">1.6</text>
<text x="193" y="523">Ra</text>
<text x="199" y="523">1.6</text>
<text x="785" y="545">全省数控大赛暨全国选拔赛</text>
<text x="788" y="540">2016年湖南省技能大赛</text>
</g>
<g font-size="4.4">
<text x="796" y="524">Ra 3.2</text>
<text x="808" y="527">(</text>
<text x="820" y="527">)</text>
<text x="736" y="558">阶 段 标 记</text>
<text x="760" y="558">重量</text>
<text x="772" y="558">比例</text>
<text x="653" y="559">标记</text>
<text x="663" y="559">处数</text>
<text x="676" y="559">分区</text>
<text x="687" y="559">更改文件号</text>
<text x="706" y="559">签名</text>
<text x="717" y="559">年 月 日</text>
<text x="654" y="566">设计</text>
<text x="692" y="566">标准化</text>
<text x="773" y="567">1:1</text>
<text x="654" y="573">校核</text>
<text x="694" y="573">工艺</text>
<text x="651" y="580">主管设计</text>
<text x="694" y="581">审核</text>
<text x="694" y="588">批准</text>
<text x="733" y="587">共 张</text>
<text x="746" y="587">第 张</text>
<text x="759" y="587">版本</text>
<text x="783" y="586">替代</text>
</g>
<g font-size="3.9">
<text x="3" y="16">会</text>
<text x="16" y="16">签</text>
<text x="2" y="519">责 任</text>
<text x="13" y="519">签 字</text>
<text x="2" y="524">制 图</text>
<text x="2" y="533">描 校</text>
<text x="2" y="528">描 图</text>
<text x="5" y="549">旧底图总号</text>
<text x="7" y="566">底图总号</text>
<text x="3" y="583">日 期</text>
<text x="16" y="583">签 字</text>
<text x="795" y="593">第</text>
<text x="814" y="593">张</text>
</g>
</svg>
